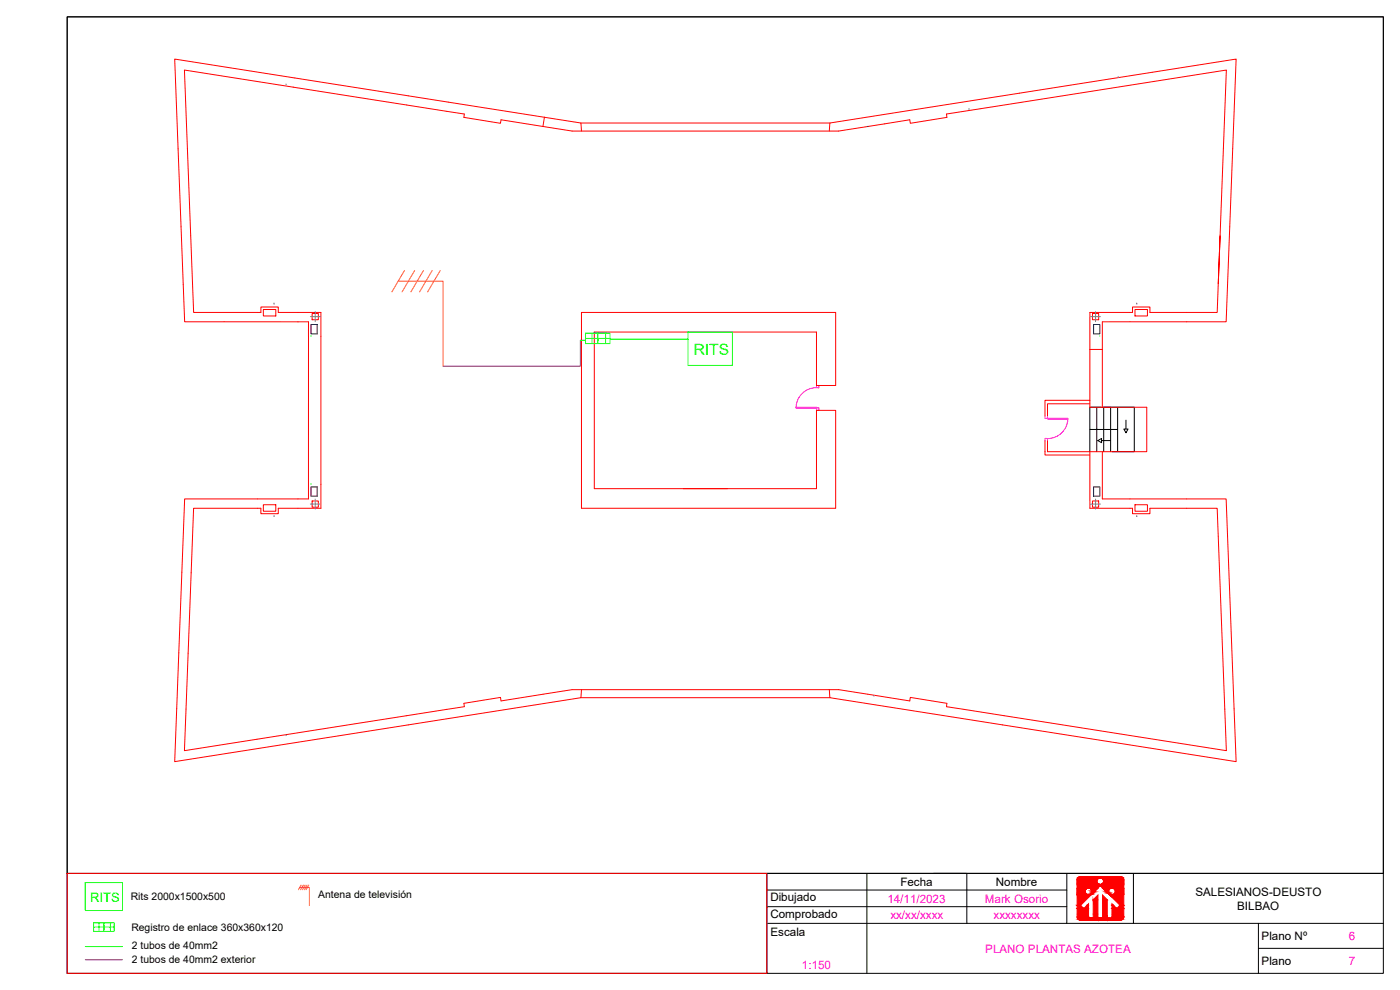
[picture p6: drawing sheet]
<svg xmlns="http://www.w3.org/2000/svg" width="420mm" height="297mm" viewBox="0 0 420 297" stroke-linecap="round" stroke-linejoin="round" font-family="sans-serif">
<!-- layer: edificio 2|1. MURO -->
<g fill="none" stroke="#f00" stroke-width=".3">
<path d="M163 37.9l8.7 1.4h80l21.3-3.4 .2 1.1 11-1.8-.2-1 84-13.2-1.8 49.8M163 37.9l-12.6-2-.2 1.1-11-1.8 .2-1-84-13.2 2.7 72.7h19.2M163.4 35.2l-111-17.5 3 78.8 37.2 .1v53.1h-37.2l-3 78.8 121.9-19.2 .2-2.4M163.4 35.2l10.9 1.7 .2 2.4M163.4 35.2l-.4 2.7M174.3 36.9h74.7M248.9 39.3l.1-2.4 122-19.2-3 78.8-37.2 .1v25.6M366.2 70.8l-.6 14.5 .6-14.5M77.3 93.8l1-.1v-1.6h5.2v1.6h12.8v58.8h-12.8v1.6h-5.2v-1.6h-20.2l-2.7 72.7 84-13.2-.2-1 11-1.7 .2 1 21.3-3.4h80l21.3 3.4 .2-1 11 1.7-.2 1 84 13.2-2.7-72.7h-20.2v1.6h-5.2v-1.6h-12.8v-17M79 92.9h3.8v1.9h-3.8zM93.3 97.4h1.9v2.8h-1.9zM93.7 94.1h1.8v1.8h-1.8z"/>
<path d="M174.5 93.7h76.3v22h-5.8v-16.1h-66.6v47h66.6v-23.5h5.8v29.4h-76.3zM327.9 94.1h1.8v1.8h-1.8zM328.2 97.4h1.9v2.8h-1.9zM340.6 92.9h3.8v1.9h-3.8zM365.6 85.3l-.3 8.4h-20.2v-1.6h-5.2v1.6h-12.8v28.5h17.1v13.3h-17.1M327.1 104.8h3.7M313.6 132.3v4.2h13.5M314.4 132.3v3.2h12.7M327.1 120.1h-13.5v4.7M327.1 121.2h-12.7v3.6M330.8 135.5v14.2h37.2l3 78.8-122-19.2-.1-2.4M79 151.4h3.8v2h-3.8z"/>
<path d="M93.3 146.1h1.9v2.8h-1.9zM93.7 150.3h1.8v1.9h-1.8zM327.9 150.3h1.8v1.9h-1.8zM328.2 146.1h1.9v2.8h-1.9zM340.6 151.4h3.8v2h-3.8zM174.3 209.3h74.7"/>
</g>
<!-- layer: edificio 2|3. CARP -->
<path d="M93.3 100.9h.1M330.1 100.9h.1M93.3 145.3h.1" fill="none" stroke="#0ff" stroke-width=".3"/>
<path d="M85.9 25.5h.1M290.8 32.9h.1M335.6 23.3h.1M262.3 208.9h.1M85.9 220.7h.1" fill="none" stroke="#767676" stroke-width=".3"/>
<!-- layer: edificio 2|4.1 ESTR REFORMADO -->
<path d="M93.1 95h3M94.6 93.5v3M327.3 95h3M328.8 93.5v3M93.1 151.2h3M94.6 149.8v2.9M327.3 151.2h3M328.8 149.8v2.9" fill="none" stroke="#808080" stroke-width=".3"/>
<!-- layer: edificio 2|12. MOB ASEOS+COCINAS -->
<path d="M82.2 91.2h.1M341.2 91.2h.1M82.2 155h.1M341.2 155h.1" fill="none" stroke="#00f" stroke-width=".3"/>
<!-- layer: edificio 2|1. ESTR - CUBIERTA -->
<path d="M93.3 97.4h1.9v2.8h-1.9zM328.2 97.4h1.9v2.8h-1.9zM93.3 146.1h1.9v2.8h-1.9zM328.2 146.1h1.9v2.8h-1.9z" fill="none" stroke="#003fff" stroke-width=".3"/>
<!-- layer: edificio 2|12. MOBILIARIO -->
<path d="M260.4 37.9h.1" fill="none" stroke="#00f" stroke-width=".3"/>
<!-- layer: edificio 2|3. CARP -->
<path d="M245 116.3a6.1 6.1 0 0 0-6.1 5.9M245 115.7h.8v.7l-.8-.1zM238.9 122.2h6.1v.2h-6.1zM245 122.4h.8v.7h-.8zM313.6 124.8v.8l.8-.1M314.4 125.5h6.1v.2h-6.1zM314.4 131.6l-.8-.1v.8M314.4 124.8v.7M314.4 131.6v.7M320.5 125.7a6.1 6.1 0 0 1-6.1 5.9" fill="none" stroke="#f0f" stroke-width=".3"/>
<!-- layer: edificio 2|Telecomunicaciones -->
<g fill="none" stroke="#0f0" stroke-width=".3">
<path d="M175.7 100h7.4v3.1h-7.4zM176.6 100h5.6M177.7 100v3.1M179.4 100v3.1M181.8 100v3.1M206.5 99.6h13.3v10h-13.3zM174.2 102.1h1.5M175.7 101.5h7.4M179.4 102.1v-.4v.9M183.1 101.8h23.4M25.6 264.8h11.2v8.4h-11.2zM28.1 276.8h6.2v2.7h-6.2z"/>
<path d="M28.1 278.2h6.2M28.8 276.8h4.8M29.7 276.8v2.7M31.2 278.7v-.4v.7M31.2 276.8v2.7M33.1 276.8v2.7M25.6 284h11.2"/>
</g>
<!-- layer: edificio 2|Antena -->
<path d="M119.5 84.4h13.5v25.5M121.4 81.1l-3.8 6.5M124.4 81.1l-3.7 6.5M127.1 81.1l-3.8 6.5M129.7 81.1l-3.8 6.5M132.1 81.1l-3.8 6.5M90 266.3h2.8v5.4M90.4 265.6l-.8 1.4M91 265.6l-.8 1.4M91.6 265.6l-.8 1.4M92.1 265.6l-.8 1.4M92.7 265.6l-.8 1.4" fill="none" stroke="#ff7f00" stroke-width=".3"/>
<!-- layer: edificio 2|Telecomunicaciones -->
<path d="M174.2 102.1v7.8h-41.2M25.6 288h11.2" fill="none" stroke="#93278f" stroke-width=".3"/>
<!-- layer: edificio 2|Escaleras y ascensor -->
<path d="M327.1 135.5v-13.3h13.3v13.3h-6.7M327.1 128.9h8.3M329.2 122.2v6.7h2v-6.7h2.1v13.3M329.2 128.9v6.6M329.5 132.2l1.1-.6v1.2zM330.6 132.2h2.7M331.2 128.9v6.6M335.4 122.2v13.3M337.3 128.7h1.3l-.7 1.1zM337.9 126.1v2.6" fill="none" stroke="#000" stroke-width=".3"/>
<!-- layer: 0 -->
<path d="M20.2 5.1h395v257h-395z" fill="none" stroke="#000" stroke-width=".3"/>
<!-- layer: 1c16cajetinA3MARKOSORIO|Cajetin -->
<path d="M20.2 5.1h395v286.9h-395zM230.2 277h60M230.2 272h90M230.2 267h90M260.2 262.1v29.9M280.2 262.1h135M290.2 277v-14.9h-60v29.9M320.2 262.1v14.9h-30M340.2 262.1v14.9h-20M340.2 277h75" fill="none" stroke="#000" stroke-width=".3"/>
<!-- layer: 1c16cajetinA3MARKOSORIO|Logo_SD -->
<g fill="#f00" stroke="#f00" stroke-width=".3">
<path d="M329.5 268.5v1.5h-1.4z"/>
<path d="M330.9 268.5l1.4 1.5h-1.4z"/>
<path d="M326.2 271.6l.5-.4v.4z"/>
<path d="M333.7 271.2l.5 .4h-.5z"/>
<path d="M324.3 263l12.1 .1zM324.1 263.1h12.3z"/>
<path d="M324.1 263.1h12.5zM323.9 263.1h12.7z"/>
<path d="M323.9 263.1l12.9 .1zM323.8 263.2h13z"/>
<path d="M323.8 263.2l13.1 .1zM323.6 263.3h13.3z"/>
<path d="M323.6 263.3l13.4 .1zM323.6 263.3l13.4 .1h-13.5z"/>
<path d="M330.3 263.4h6.7zM330.3 263.4h6.7z"/>
<path d="M323.5 263.4h6.6zM323.5 263.4h6.6z"/>
<path d="M330.3 263.4h6.7zM330.3 263.4h6.7z"/>
<path d="M323.5 263.4h6.6zM323.5 263.4h6.4z"/>
<path d="M330.5 263.4l6.6 .1zM330.5 263.4l6.6 .1z"/>
<path d="M323.5 263.4h6.4zM323.5 263.4l6.3 .1z"/>
<path d="M330.6 263.5h6.5zM330.6 263.5h6.5z"/>
<path d="M323.4 263.5h6.4zM323.4 263.5h6.3z"/>
<path d="M330.7 263.5l6.4 .1zM330.7 263.5l6.4 .1z"/>
<path d="M323.4 263.5h6.3zM323.4 263.5l6.2 .1z"/>
<path d="M330.8 263.6l6.4 .1zM330.8 263.6l6.4 .1z"/>
<path d="M323.4 263.6h6.2zM323.4 263.6l6.1 .1z"/>
<path d="M330.9 263.7h6.3zM330.9 263.7h6.3z"/>
<path d="M323.3 263.7h6.2zM323.3 263.7h6.2z"/>
<path d="M330.9 263.7l6.3 .2zM330.9 263.7l6.3 .2z"/>
<path d="M323.3 263.7h6.2zM323.3 263.7l6.1 .2h-6.1z"/>
<path d="M331 263.9h6.2zM331 263.9h6.2z"/>
<path d="M323.3 263.9h6.1zM323.3 263.9h6.1z"/>
<path d="M331 263.9l6.3 .1zM331 263.9l6.3 .1z"/>
<path d="M323.3 263.9h6.1zM323.3 263.9l6 .1z"/>
<path d="M331.1 264h6.2zM331.1 264h6.2z"/>
<path d="M323.3 264h6zM323.3 264h6z"/>
<path d="M331.1 264l6.2 .2v-.2zM331.1 264l6.2 .2h-6.1z"/>
<path d="M323.3 264l5.9 .2 .1-.2zM323.3 264l5.9 .2h-5.9z"/>
<path d="M331.2 264.2l6.1 .2v-.2zM331.2 264.2l6.1 .2h-6.1z"/>
<path d="M323.3 264.2l5.9 .2v-.2zM323.3 264.2l5.9 .2h-5.9z"/>
<path d="M331.2 264.4l6.1 .2v-.2zM331.2 264.4l6.1 .2h-6.1z"/>
<path d="M323.3 264.4l5.9 .2v-.2zM323.3 264.4l5.9 .2h-5.9z"/>
<path d="M331.2 264.6l6.1 .1v-.1zM331.2 264.6l6.1 .1h-6.2z"/>
<path d="M323.3 264.6l6 .1-.1-.1zM323.3 264.6l6 .1h-6z"/>
<path d="M331.1 264.7l6.2 .2v-.2zM331.1 264.7l6.2 .2h-6.3z"/>
<path d="M323.3 264.7l6.1 .2-.1-.2zM323.3 264.7l6.1 .2h-6.1z"/>
<path d="M331 264.9l6.3 .1zM331 264.9l6.3 .1h-6.4z"/>
<path d="M323.3 264.9l6.2 .1zM323.3 264.9l6.2 .1z"/>
<path d="M330.9 265l6.4 .2zM330.8 265.2h6.5z"/>
<path d="M323.3 265l6.3 .2zM323.3 265l6.3 .2z"/>
<path d="M330.8 265.2l6.5 .1zM330.6 265.3h6.7z"/>
<path d="M323.3 265.2l6.5 .1zM323.3 265.2l6.5 .1z"/>
<path d="M330.6 265.3h6.7zM330.5 265.3h6.8z"/>
<path d="M323.3 265.3h6.6zM323.3 265.3h6.6z"/>
<path d="M330.5 265.3l6.8 .1zM330.3 265.4h7z"/>
<path d="M323.3 265.3l6.8 .1zM323.3 265.3l6.8 .1z"/>
<path d="M323.3 265.4l14 .4v-.4zM323.3 265.4l14 .4h-14z"/>
<path d="M330.2 265.8l7.1 .7v-.7zM330.2 265.8l7.1 .7h-6.4z"/>
<path d="M323.3 265.8l6.2 .7 .7-.7zM323.3 265.8l6.2 .7h-6.2z"/>
<path d="M333.8 266.5h3.5zM333.8 266.5h3.5z"/>
<path d="M330.9 266.5h2.7zM330.9 266.5h2.5z"/>
<path d="M326.8 266.5h2.7zM326.8 266.5h2.7z"/>
<path d="M323.3 266.5h3.3zM323.3 266.5h3.1z"/>
<path d="M334 266.5l3.3 .1zM334 266.5l3.3 .1z"/>
<path d="M331 266.5h2.4zM331 266.5l2.3 .1z"/>
<path d="M327 266.5h2.5zM327 266.5l2.4 .1z"/>
<path d="M323.3 266.5h3.1zM323.3 266.5l3 .1z"/>
<path d="M334.1 266.6l3.2 .1zM334.1 266.6l3.2 .1z"/>
<path d="M331 266.6h2.3zM331 266.6l2.1 .1z"/>
<path d="M327.1 266.6h2.3zM327.1 266.6l2.2 .1z"/>
<path d="M323.3 266.6h3zM323.3 266.6l2.8 .1z"/>
<path d="M334.3 266.7l3 .1zM334.3 266.7l3 .1z"/>
<path d="M331.1 266.7h2zM331.1 266.7l1.9 .1z"/>
<path d="M327.3 266.7h2zM327.3 266.7l1.9 .1z"/>
<path d="M323.3 266.7h2.8zM323.3 266.7l2.7 .1z"/>
<path d="M334.4 266.8l2.9 .1zM334.4 266.8l2.9 .1z"/>
<path d="M331.2 266.8h1.8zM331.2 266.8l1.7 .1z"/>
<path d="M327.4 266.8h1.8zM327.4 266.8l1.6 .1z"/>
<path d="M323.3 266.8h2.7zM323.3 266.8l2.6 .1z"/>
<path d="M334.5 266.9l2.8 .2v-.2zM334.5 266.9l2.8 .2h-2.7z"/>
<path d="M331.4 266.9l1.4 .2 .1-.2zM331.4 266.9l1.4 .2z"/>
<path d="M327.5 266.9l1.4 .2 .1-.2zM327.5 266.9l1.4 .2h-1.3z"/>
<path d="M323.3 266.9l2.5 .2 .1-.2zM323.3 266.9l2.5 .2h-2.5z"/>
<path d="M334.6 267.1l2.7 .2v-.2zM334.6 267.1l2.7 .2h-2.6z"/>
<path d="M331.5 267.1l1.2 .2 .1-.2zM331.5 267.1l1.2 .2z"/>
<path d="M327.6 267.1l1.1 .2 .2-.2zM327.6 267.1l1.1 .2h-1z"/>
<path d="M323.3 267.1l2.4 .2 .1-.2zM323.3 267.1l2.4 .2h-2.4z"/>
<path d="M334.7 267.3l2.6 .1v-.1zM334.7 267.3l2.6 .1h-2.6z"/>
<path d="M331.7 267.3l1 .1v-.1zM331.7 267.3l1 .1z"/>
<path d="M327.7 267.3l.8 .1 .2-.1zM327.7 267.3l.8 .1h-.8z"/>
<path d="M323.3 267.3l2.4 .1v-.1zM323.3 267.3l2.4 .1h-2.4z"/>
<path d="M334.7 267.4l2.6 .2v-.2zM334.7 267.4l2.6 .2h-2.6z"/>
<path d="M331.9 267.4l.8 .2v-.2zM331.9 267.4l.8 .2z"/>
<path d="M327.7 267.4l.6 .2 .2-.2zM327.7 267.4l.6 .2h-.6z"/>
<path d="M323.3 267.4l2.4 .2v-.2zM323.3 267.4l2.4 .2h-2.4z"/>
<path d="M334.7 267.6l2.6 .2v-.2zM334.7 267.6l2.6 .2h-2.7z"/>
<path d="M332.1 267.6l.7 .2-.1-.2zM332.1 267.6l.7 .2z"/>
<path d="M327.7 267.6l.5 .2 .1-.2zM327.7 267.6l.5 .2h-.6z"/>
<path d="M323.3 267.6l2.5 .2-.1-.2zM323.3 267.6l2.5 .2h-2.5z"/>
<path d="M334.6 267.8l2.7 .2v-.2zM334.6 267.8l2.7 .2h-2.8z"/>
<path d="M332.3 267.8l.6 .2zM332.3 267.8l.6 .2z"/>
<path d="M327.6 267.8l.4 .2 .2-.2zM327.6 267.8l.4 .2h-.5z"/>
<path d="M323.3 267.8l2.6 .2-.1-.2zM323.3 267.8l2.6 .2h-2.6z"/>
<path d="M334.5 268l2.8 .1zM334.5 268l2.8 .1h-2.9z"/>
<path d="M332.4 268l.6 .1zM332.4 268l.6 .1z"/>
<path d="M327.5 268h.5zM327.5 268l.4 .1h-.5z"/>
<path d="M323.3 268l2.7 .1zM323.3 268l2.7 .1z"/>
<path d="M334.4 268.1l2.9 .1zM334.3 268.2h3z"/>
<path d="M332.6 268.1l.5 .1zM332.6 268.1l.5 .1z"/>
<path d="M327.4 268.1h.5zM327.3 268.2h.4z"/>
<path d="M323.3 268.1l2.8 .1zM323.3 268.1l2.8 .1z"/>
<path d="M334.3 268.2l3 .1zM334.1 268.3h3.2z"/>
<path d="M332.7 268.2l.6 .1zM332.7 268.2l.6 .1z"/>
<path d="M327.3 268.2h.4zM327.1 268.3h.5z"/>
<path d="M323.3 268.2l3 .1zM323.3 268.2l3 .1z"/>
<path d="M334.1 268.3l3.2 .1zM334 268.4h3.3z"/>
<path d="M332.8 268.3l.6 .1zM332.8 268.3l.6 .1z"/>
<path d="M327.1 268.3h.5zM327 268.4h.6z"/>
<path d="M323.3 268.3l3.1 .1zM323.3 268.3l3.1 .1z"/>
<path d="M334 268.4h3.3zM333.8 268.4h3.5z"/>
<path d="M332.9 268.4h.7zM332.9 268.4h.7z"/>
<path d="M327 268.4h.6zM326.8 268.4h.7z"/>
<path d="M323.3 268.4h3.3zM323.3 268.4h3.3z"/>
<path d="M332.9 268.4l4.4 3.2v-3.2zM332.9 268.4l4.4 3.2h-1.2z"/>
<path d="M336.1 271.6h1.2zM336.1 271.6h1.2z"/>
<path d="M333.7 271.6h.5zM333.7 271.6h.5z"/>
<path d="M326.2 271.6h.5zM326.2 271.6h.5z"/>
<path d="M323.3 268.4l1 3.2 3.2-3.2zM323.3 268.4l1 3.2h-1z"/>
<path d="M336.1 271.6l1.2 1v-1zM336.1 271.6l1.2 1h-2.2z"/>
<path d="M333.7 271.6l1.4 1-.9-1zM333.7 271.6l1.4 1h-1.4z"/>
<path d="M326.2 271.6l.5 1v-1zM326.2 271.6l.5 1h-1.4z"/>
<path d="M323.3 271.6l2 1-1-1zM323.3 271.6l2 1h-2z"/>
<path d="M333.7 272.6l3.6 2.4v-2.4zM333.7 272.6l3.6 2.4h-3.6z"/>
<path d="M323.3 272.6l3.4 2.4v-2.4zM323.3 272.6l3.4 2.4h-3.4z"/>
<path d="M333.7 275l3.5 .2 .1-.2zM333.7 275l3.5 .2h-3.5z"/>
<path d="M323.3 275l3.4 .2v-.2zM323.3 275l3.4 .2h-3.4z"/>
<path d="M333.7 275.2l3.5 .2v-.2zM333.7 275.2l3.5 .2h-3.5z"/>
<path d="M323.3 275.2l3.4 .2v-.2zM323.3 275.2l3.4 .2h-3.4z"/>
<path d="M330.9 270l1.4 5.5v-5.5zM330.9 270l1.4 5.5h-1.4z"/>
<path d="M328.1 270l1.4 5.5v-5.5zM328.1 270l1.4 5.5h-1.4z"/>
<path d="M333.7 275.4h3.5zM333.7 275.4l3.5 .1z"/>
<path d="M328.1 275.5h4.2zM328.1 275.5h4.2z"/>
<path d="M323.3 275.4l3.4 .1zM323.3 275.4l3.4 .1z"/>
<path d="M323.4 275.5h13.8zM323.4 275.5h13.7z"/>
<path d="M323.4 275.5h13.7zM323.4 275.5l13.6 .2z"/>
<path d="M323.5 275.7h13.5zM323.5 275.7l13.4 .1z"/>
<path d="M323.6 275.8h13.3zM323.6 275.8l13.2 .1z"/>
<path d="M323.8 275.9h13zM323.8 275.9l12.8 .1z"/>
<path d="M323.9 276h12.7zM323.9 276h12.5z"/>
<path d="M324.1 276h12.3zM324.1 276h12.2z"/>
</g>
<path d="M323.3 267.3h1.5M323.3 274.3h1.5M326.7 263v3.5M326.7 269.2h.1M327.7 267.3h1M328.1 274.3h1.4M330.9 274.3h.9M331.8 267.3h.1M333.7 263v3.5M333.7 269.2h.1M333.7 274.3h3.6M334.7 267.3h2.6" fill="none" stroke="#f00" stroke-width=".3"/>
<!-- layer: 1c16cajetinA3MARKOSORIO|Caj_Texto_Fijo -->
<path d="M377.7 277v15M377.7 284.5h37.5" fill="none" stroke="#000" stroke-width=".3"/>
<!-- layer: Localizacion -->
<path d="M20.2 262.1h210v29.9h-210z" fill="none" stroke="#f00" stroke-width=".3"/>
<text font-size="4.7" fill="#0f0" x="208.2" y="106.5">RITS</text>
<text font-size="3.9" fill="#0f0" x="27.1" y="270.6">RITS</text>
<g font-size="3.5">
<text x="270.2" y="265.8">Fecha</text>
<text x="298.9" y="265.8">Nombre</text>
<text x="358.7" y="268.7">SALESIANOS-DEUSTO</text>
<text x="231.2" y="270.4">Dibujado</text>
<text x="231.2" y="275.5">Comprobado</text>
<text x="371.3" y="272.9">BILBAO</text>
<text x="231.2" y="280.8">Escala</text>
<text x="378.6" y="282">Plano Nº</text>
<text x="378.6" y="289.5">Plano</text>
</g>
<g font-size="3.5" fill="#f0f">
<text x="266.3" y="270.8">14/11/2023</text>
<text x="267.2" y="275.8">xx/xx/xxxx</text>
<text x="295.6" y="270.8">Mark Osorio</text>
<text x="298.2" y="275.8">xxxxxxxx</text>
<text x="295.7" y="285.8">PLANO PLANTAS AZOTEA</text>
<text x="404.8" y="282">6</text>
<text x="240.7" y="290.8">1:150</text>
<text x="404.8" y="289.5">7</text>
</g>
<g font-size="3.1">
<text x="39.3" y="269.9">Rits 2000x1500x500</text>
<text x="95.5" y="269.3">Antena de televisión</text>
<text x="39.4" y="279.3">Registro de enlace 360x360x120</text>
<text x="39.6" y="284.8">2 tubos de 40mm2</text>
<text x="39.6" y="289">2 tubos de 40mm2 exterior</text>
</g>
</svg>
